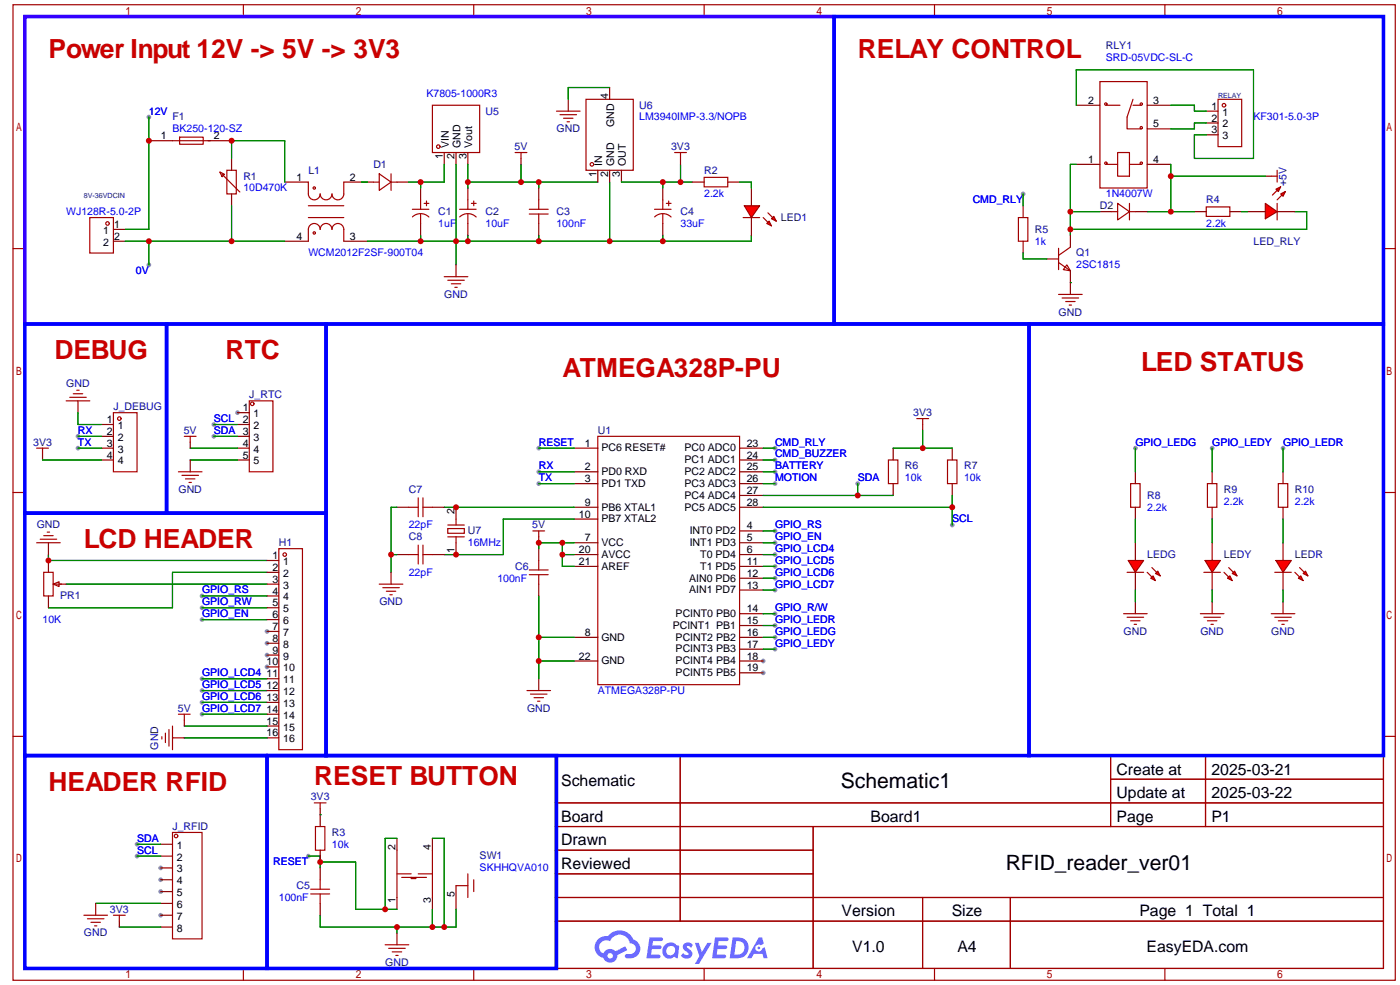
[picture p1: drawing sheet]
<svg xmlns="http://www.w3.org/2000/svg" width="301mm" height="212mm" viewBox="0 0 301 212" stroke-linecap="round" stroke-linejoin="round" font-family="sans-serif">
<g fill="#999">
<circle cx="164.1" cy="142" r=".51"/>
<circle cx="164.1" cy="144.5" r=".51"/>
<circle cx="51.1" cy="88.6" r=".51"/>
<circle cx="34.5" cy="186.4" r=".51"/>
<circle cx="34.5" cy="189" r=".51"/>
<circle cx="34.5" cy="191.5" r=".51"/>
<circle cx="34.5" cy="196.6" r=".51"/>
<circle cx="57.4" cy="135.6" r=".51"/>
<circle cx="57.4" cy="138.2" r=".51"/>
<circle cx="57.4" cy="140.7" r=".51"/>
<circle cx="57.4" cy="143.3" r=".51"/>
<circle cx="32" cy="25.1" r=".51"/>
<circle cx="32" cy="56.9" r=".51"/>
<circle cx="115.8" cy="96.3" r=".51"/>
<circle cx="66.3" cy="183.9" r=".51"/>
<circle cx="220" cy="41.7" r=".51"/>
<circle cx="115.8" cy="101.3" r=".51"/>
<circle cx="115.8" cy="103.9" r=".51"/>
<circle cx="166.6" cy="96.3" r=".51"/>
<circle cx="166.6" cy="98.8" r=".51"/>
<circle cx="166.6" cy="101.3" r=".51"/>
<circle cx="166.6" cy="103.9" r=".51"/>
<circle cx="16.8" cy="96.3" r=".51"/>
<circle cx="16.8" cy="93.7" r=".51"/>
<circle cx="184.4" cy="103.9" r=".51"/>
<circle cx="204.7" cy="112.8" r=".51"/>
<circle cx="46" cy="91.2" r=".51"/>
<circle cx="46" cy="93.7" r=".51"/>
<circle cx="29.5" cy="181.4" r=".51"/>
<circle cx="29.5" cy="183.9" r=".51"/>
<circle cx="166.6" cy="119.1" r=".51"/>
<circle cx="166.6" cy="121.7" r=".51"/>
<circle cx="166.6" cy="124.2" r=".51"/>
<circle cx="166.6" cy="126.7" r=".51"/>
<circle cx="166.6" cy="116.6" r=".51"/>
<circle cx="166.6" cy="114" r=".51"/>
<circle cx="166.6" cy="131.8" r=".51"/>
<circle cx="166.6" cy="134.4" r=".51"/>
<circle cx="166.6" cy="136.9" r=".51"/>
<circle cx="166.6" cy="139.4" r=".51"/>
<circle cx="275.8" cy="96.3" r=".51"/>
<circle cx="260.6" cy="96.3" r=".51"/>
<circle cx="244.1" cy="96.3" r=".51"/>
<circle cx="43.4" cy="153.4" r=".51"/>
<circle cx="43.4" cy="150.9" r=".51"/>
<circle cx="43.4" cy="148.3" r=".51"/>
<circle cx="43.4" cy="145.8" r=".51"/>
<circle cx="43.4" cy="128" r=".51"/>
<circle cx="43.4" cy="130.6" r=".51"/>
<circle cx="43.4" cy="133.1" r=".51"/>
</g>
<g fill="none" stroke="#a10000" stroke-width=".25">
<path d="M2.8 1h297.2v209.6h-297.2zM5.3 3.6h292.1v204.4h-292.1zM52.3 1v2.6M101.9 1v2.6M151.4 1v2.6M200.9 1v2.6M250.4 1v2.6M2.8 53.4h2.5M297.4 53.4h2.6M2.8 105.8h2.5M297.4 105.8h2.6M2.8 158.2h2.5"/>
<path d="M297.4 158.2h2.6M119.4 162.3h178v45.7h-178zM119.4 172.5h178M119.4 177.5h178M146.2 162.3v35.6M174.8 177.5v30.5M238.8 162.3v15.2M238.8 167.4h58.6M259.2 162.3v15.2M119.4 182.6h55.4M119.4 192.8h178M119.4 187.7h55.4"/>
<path d="M119.4 197.9h178M198.4 192.8v15.2M217.2 192.8v15.2M52.3 208v2.6M101.9 208v2.6M151.4 208v2.6M200.9 208v2.6M250.4 208v2.6"/>
</g>
<g fill="#5487ff">
<path d="M147.1 202.7a1.3 1.3 0 0 1 1.9 .3l-.4 .6a.54 .54 0 0 0-1-.2l.2 .2a1.28 1.28 0 0 1 .7 2 1.53 1.53 0 0 1-2.1-.3l.5-.6 .8 .5a.31 .31 0 0 0 .3-.3 .31 .31 0 0 0-.3-.4 1.12 1.12 0 0 1-.6-1.8z"/>
<path d="M149.4 202.5h.8l.7 2 1.2-2h.9l-2.7 4.6h-.9l1-1.7z"/>
<path d="M139.6 201.4h1.7a1.31 1.31 0 0 1 1.2 .2 .4 .4 0 0 1-.4 .5l-1.7 .1-.1 .9h1.6a.4 .4 0 0 1 .3 .4 .4 .4 0 0 1-.4 .4h-1.7l-.1 1.2h1.3a.46 .46 0 0 1 .5 0 .46 .46 0 0 1 .2 .5l-.4 .2h-2.6z"/>
<path d="M153.7 201.4h1.7a1.32 1.32 0 0 1 1.2 .2 .39 .39 0 0 1-.4 .5l-1.7 .1-.1 .9h1.6a.4 .4 0 0 1 .3 .4 .4 .4 0 0 1-.4 .4h-1.6l-.2 1.2h1.4a.46 .46 0 0 1 .5 0 .46 .46 0 0 1 .1 .5l-.4 .2h-2.6z"/>
<path d="M163.1 201.4h.8l.3 1.3-.6 .4a.75 .75 0 0 0-1.1 .3 .75 .75 0 0 0 .4 1 .75 .75 0 0 0 1-.7l.5-.2 .6 2.3h-.8l-.3-.9h-1.8l-.5 .9h-1z"/>
<path d="M157.5 201.4l-.6 4.4h1.4a2.27 2.27 0 0 0 2.6-2.2 2.27 2.27 0 0 0-2.6-2.2zM158.3 202.1a1.5 1.5 0 0 1 1.8 1.6 1.5 1.5 0 0 1-1.9 1.4h-.3z"/>
<path d="M142.9 203a1.6 1.6 0 0 0-.3 2.3 1.6 1.6 0 0 0 2.3 .2l.8 .3 .3-2.4-.1-.3-.5-.1a1.58 1.58 0 0 0-2.5 0zM143.5 203.5a.98 .98 0 0 1 1.6 .4 .98 .98 0 0 1-1 1.3 .94 .94 0 0 1-.9-.7 .94 .94 0 0 1 .3-1z"/>
<path d="M128.6 201.8a2.37 2.37 0 0 0 1.1 4 1.54 1.54 0 0 0 1.8 1 1.54 1.54 0 0 0 1.2-1.6l2.2-1.1-.5-.8-2.1 1a1.57 1.57 0 0 0-2.6 .5 1.5 1.5 0 0 1-.7-2.1 1.5 1.5 0 0 1 2.2-.5 2.23 2.23 0 0 1 2.3-1.4 2.23 2.23 0 0 1 1.9 1.8 1.16 1.16 0 0 1 1.3 1.1 1.16 1.16 0 0 1-1.1 1.2h-.7a.47 .47 0 0 0-.6 .4 .47 .47 0 0 0 .5 .5 2.17 2.17 0 0 0 2.5-.9 2.17 2.17 0 0 0-.4-2.7l-.8-.4a3.2 3.2 0 0 0-5.4-.7l-1.1 .1zM130.6 205.3a.6 .6 0 0 1 1.2 0 .6 .6 0 0 1-1.2 0z"/>
<circle cx="163.1" cy="203.6" r=".28"/>
</g>
<g fill="none" stroke="#a10000" stroke-width=".25">
<path d="M37.1 30.2h8.1M38.6 29.5h5.1v1.5h-5.1zM47.2 36.9l1.1 .5-.5 .5zM47.8 37.4l3.8 3.8M48.8 36.6h2v5.1h-2zM66.3 39.1v2.6a1.27 1.27 0 0 0 1.3 1.2 1.27 1.27 0 0 0 1.2-1.2 1.27 1.27 0 0 0 1.3 1.2 1.27 1.27 0 0 0 1.3-1.2 1.27 1.27 0 0 0 1.2 1.2 1.27 1.27 0 0 0 1.3-1.2v-2.6M80.3 39.1h1.2M81.5 37.3l2.6 1.8-2.6 1.8zM84.1 39.1h1.2M84.1 37.3v3.6M93 22.6h10.1v10.2h-10.1zM110.7 32.8h2.6"/>
<path d="M112 32.8v1.2M119.6 23.9h5.1M120.4 24.6h3.6M121.2 25.4h2M121.9 26.2h.5M126 21.3h10.1v15.3h-10.1zM145 32.8h2.6M146.3 32.8v1.2M151.4 38.1h5.1v2h-5.1zM19.3 46.7h5.1v7.7h-5.1zM66.3 51.8v-2.5a1.27 1.27 0 0 1 1.3-1.3 1.27 1.27 0 0 1 1.2 1.3 1.27 1.27 0 0 1 1.3-1.3 1.27 1.27 0 0 1 1.3 1.3 1.27 1.27 0 0 1 1.2-1.3 1.27 1.27 0 0 1 1.3 1.3v2.5M66.3 44.2h7.6"/>
<path d="M66.3 46.7h7.6M88.6 45h3.6M88.7 46.6a2.54 2.54 0 0 1 3.5 0M90.4 42.9v2.1M90.4 46v2M91.2 43.7h1M91.7 43.2v1M95.5 59.4h5.1M98.8 45h3.6M98.8 46.6a2.54 2.54 0 0 1 3.6 0M100.6 42.9v2.1M100.6 46v2"/>
<path d="M101.3 43.7h1.1M101.9 43.2v1M113.8 45h4.1M113.8 46h4.1M115.8 42.9v2.1M115.8 46v2M140.7 45h3.6M140.7 46.6a2.54 2.54 0 0 1 3.6 0M142.5 42.9v2.1M142.5 46v2M143.3 43.7h1M143.8 43.2v1"/>
<path d="M159.8 46.7h3.5M96.3 60.2h3.5M97 61h2.1M97.8 61.7h.5M128.5 93.7h30.5v53.4h-30.5z"/>
<circle cx="94.2" cy="31.5" r=".38"/>
<circle cx="127.3" cy="35.3" r=".38"/>
<circle cx="23.1" cy="48" r=".38"/>
<circle cx="67.6" cy="50" r=".25"/>
<circle cx="67.6" cy="40.4" r=".25"/>
</g>
<g fill="none" stroke="#870000" stroke-width=".25">
<path d="M131.1 18.8v2.5M32 30.2h5.1M44.7 30.2h5.1M49.8 34v2.6M61.2 39.1h5.1M73.9 39.1h6.4M85.3 39.1h2.6M95.5 32.8v2.5M98 32.8v2.5M100.6 32.8v2.5M112 34v1.3M122.2 21.3v2.6"/>
<path d="M128.5 36.6v2.5M131.1 36.6v2.5M133.6 36.6v2.5M146.3 34v1.3M148.8 39.1h2.6M156.5 39.1h2.5M24.4 49.3h2.5M24.4 51.8h2.5M49.8 41.7v2.5M61.2 51.8h5.1M73.9 51.8h5.1M90.4 40.4v2.5"/>
<path d="M90.4 48v2.5M98 56.9v2.5M100.6 40.4v2.5M100.6 48v2.5M115.8 40.4v2.5M115.8 48v2.5M142.5 40.4v2.5M142.5 48v2.5M161.5 40.4v3.8M161.5 46.7v3.8M123.4 96.3h5.1M159 96.3h5.1"/>
<path d="M159 98.8h5.1M123.4 101.3h5.1M123.4 103.9h5.1M123.4 116.6h5.1M123.4 119.1h5.1M123.4 109h5.1M123.4 111.5h5.1M159 101.3h5.1M159 103.9h5.1M159 114h5.1M159 116.6h5.1M159 119.1h5.1"/>
<path d="M159 109h5.1M159 106.4h5.1M123.4 136.9h5.1M123.4 121.7h5.1M159 136.9h5.1M159 121.7h5.1M159 124.2h5.1M159 126.7h5.1M159 131.8h5.1M159 134.4h5.1M159 139.4h5.1M123.4 142h5.1"/>
<path d="M159 142h5.1M159 144.5h5.1"/>
</g>
<g fill="none" stroke="#008700" stroke-width=".25">
<path d="M131.1 18.8h-8.9v2.5M32 25.1v24.2h-5.1M77.7 39.1h1.3M90.4 39.1v1.3M95.5 35.3v3.8h-7.6M98 35.3v21.6M100.6 39.1h27.9M100.6 35.3v5.1M112 35.3v3.8M115.8 39.1v1.3M131.1 39.1v12.7M133.6 39.1h15.2"/>
<path d="M142.5 39.1v1.3M146.3 35.3v3.8M90.4 50.5v1.3M100.6 50.5v1.3M115.8 50.5v1.3M142.5 50.5v1.3M161.5 50.5v1.3h-82.5"/>
</g>
<g fill="#f00" stroke="#a10000" stroke-width=".25">
<path d="M160 44.2h3.3l-1.8 2.5z"/>
<path d="M165.9 47l.5-.5 .5 1z"/>
<path d="M164.8 48l.6-.5 .5 1z"/>
</g>
<g fill="none" stroke="#a10000" stroke-width=".25">
<path d="M236.5 17.5h10.1v22.9h-10.1zM237.7 35.3h2.6M237.7 22.6h3.1M240.3 32.8h2.5v5h-2.5zM242.8 35.3h2.6M243.6 21.3l-1.3 3.8v2.6h3.1M243.6 22.6h1.8M261.9 21.3h5.1v10.2h-5.1zM273.3 37.8h1.3M274.6 36.6v2.5M164.1 46.7l1 1.1M165.1 45.7l1 1"/>
<path d="M239 45.5h1.3M240.3 43.7l2.5 1.8-2.5 1.7zM242.8 45.5h1.3M242.8 43.7v3.5M259.3 44.4h5.1v2.1h-5.1zM274.6 43.7v3.5M87.9 109h2M87.9 119.1h2M89.9 106.9v4.1M89.9 117.1v4.1M90.9 106.9v4.1M90.9 117.1v4.1"/>
<path d="M90.9 109h2.1M90.9 119.1h2.1M96.3 113.5h3.5v1.1h-3.5zM96.3 112.8h3.5M96.3 115.3h3.5M98 111.5v1.3M98 115.3v1.3M114.6 114h2.5M115.8 114v1.3M81.5 125.5h5.1M82.3 126.2h3.6M83.1 127h2"/>
<path d="M83.8 127.8h.5M113.8 123.4h4.1M113.8 122.4h4.1M115.8 120.4v2M115.8 123.4v2.1M113.3 148.3h5.1M114 149.1h3.6M114.8 149.9h2M115.6 150.6h.5M67.6 172.5h2.5M67.8 177.5h2v5.1h-2zM68.8 172.5v1.2"/>
<path d="M66.8 192h4.1M66.8 191h4.1M68.8 189v2M68.8 192v2.1M85.3 187.7h3.1M85.3 182.6v10.2M86.4 188.5h5.3M88.4 188.5v.2h1v-.2M89.9 187.7h3.1M93 182.6v10.2M98 190.2h2.6M100.6 187.7v5.1"/>
<path d="M101.9 189v2.5M82.8 202.9h5.1M83.6 203.7h3.5M84.3 204.5h2.1M85.1 205.2h.5"/>
<circle cx="237.7" cy="35.1" r=".25"/>
<circle cx="237.7" cy="22.4" r=".25"/>
<circle cx="245.4" cy="35.1" r=".25"/>
<circle cx="245.4" cy="22.4" r=".25"/>
<circle cx="245.4" cy="27.4" r=".25"/>
<circle cx="263.1" cy="22.6" r=".38"/>
</g>
<g fill="none" stroke="#008700" stroke-width=".25">
<path d="M49.8 34v-3.8h11.4v8.9M159 39.1h2.5v1.3M231.4 22.6v-7.6h38.1v19h-12.7v-5h2.5M231.4 35.3h-1.3v15.2M251.7 22.6h5.1v1.3h2.5M251.7 35.3v10.2M251.7 37.8h20.3M259.3 26.4h-2.5v1.3h-5.1M26.9 51.8h34.3M32 51.8v5.1M49.8 44.2v7.6M230.1 45.5h6.4"/>
<path d="M246.6 45.5h10.2M278.4 45.5h2.5v3.8h-50.8M115.8 96.3h7.6M84.1 119.1h1.2M85.3 109h-1.2v13.9M95.5 109h27.9M120.9 119.1h2.5M120.9 116.6v5.1h2.5M123.4 116.6h-7.6v1.3M123.4 111.5h-15.2v7.6h-12.7M115.8 136.9h7.6M115.8 128v17.8"/>
<path d="M115.8 142h7.6M66.3 183.9h2.5v2.5M68.8 185.2h7.7v10.1h8.8M85.3 180.1h-2.5v15.2M85.3 199.1v1.3M93 180.1h2.5v19M93 195.3v3.8M98 195.3v3.8h-29.2v-2.5"/>
</g>
<g fill="none" stroke="#870000" stroke-width=".25">
<path d="M231.4 35.3h5.1M231.4 22.6h5.1M246.6 35.3h5.1M246.6 22.6h5.1M246.6 27.7h5.1M259.3 23.9h2.6M259.3 26.4h2.6M259.3 29h2.6M272 37.8h1.3M236.5 45.5h2.5M244.1 45.5h2.5M256.8 45.5h2.5"/>
<path d="M264.4 45.5h2.6M268.2 45.5h3.8M274.6 45.5h3.8M85.3 109h2.6M85.3 119.1h2.6M93 109h2.5M93 119.1h2.5M98 109v2.5M98 116.6v2.5M115.8 115.3v1.3M115.8 117.9v2.5M84.1 122.9v2.6"/>
<path d="M115.8 125.5v2.5M115.8 145.8v2.5M68.8 173.7v3.8M68.8 182.6v2.6M68.8 186.4v2.6M68.8 194.1v2.5M85.3 180.1v2.5M85.3 192.8v2.5M93 180.1v2.5M93 192.8v2.5M98 190.2v5.1M85.3 200.4v2.5"/>
</g>
<g fill="#f00" stroke="#a10000" stroke-width=".25">
<path d="M272 43.7l2.6 1.8-2.6 1.5z"/>
<path d="M274.3 40.6l1-.5-.5 1z"/>
<path d="M275.3 41.7l1.1-.6-.6 1.1z"/>
</g>
<g fill="none" stroke="#a10000" stroke-width=".25">
<path d="M218.9 46.7h2.1v5.1h-2.1zM227.6 53.3v4.6M227.6 56.4l2.5 1.8M229.4 56.9l.7 1.3-1.5-.3zM230.1 53.1l-2.5 1.8M274.6 40.9l-1 1M275.6 41.9l-1 1M227.6 63.2h5.1M228.3 64h3.6M229.1 64.8h2M229.9 65.5h.5M7.9 96.3h2.5"/>
<path d="M9.1 96.3v1.2M14.2 86.1h5.1M15 85.3h3.5M15.7 84.6h2.1M16.5 83.8h.5M24.4 88.6h5.1v12.7h-5.1zM39.6 93.7h2.6M40.9 93.7v1.3M53.6 86.1h5.1v15.2h-5.1zM191 98.8h2v5.1h-2zM197.1 89.9h2.5M198.4 89.9v1.3"/>
<path d="M203.7 98.8h2v5.1h-2zM38.4 101.3h5M39.1 102.1h3.6M39.9 102.9h2M40.6 103.6h.5M243.1 103.9h2v5.1h-2zM259.6 103.9h2v5.1h-2zM274.8 103.9h2.1v5.1h-2.1zM242.3 122.9h3.6M37.1 178.8h6.3v22.9h-6.3zM18 196.6h5.1M18.8 197.4h3.6"/>
<path d="M19.6 198.1h2M20.3 198.9h.5M24.4 196.6h2.5M25.7 196.6v1.3"/>
<circle cx="25.7" cy="89.9" r=".38"/>
<circle cx="54.2" cy="86.7" r=".38"/>
<circle cx="37.8" cy="179.6" r=".38"/>
</g>
<g fill="none" stroke="#870000" stroke-width=".25">
<path d="M220 44.2v2.5M220 51.8v2.6M225 55.6h2.6M230.1 50.5v2.6M230.1 58.2v5M9.1 97.5v1.3M16.8 86.1v2.5M21.8 91.2h2.6M21.8 93.7h2.6M21.8 96.3h2.6M21.8 98.8h2.6M40.9 95v1.3"/>
<path d="M40.9 98.8v2.5M51.1 91.2h2.5M51.1 93.7h2.5M51.1 96.3h2.5M51.1 98.8h2.5M51.1 88.6h2.5M192 96.3v2.5M198.4 91.2v1.3M204.7 96.3v2.5M192 103.9v2.5M204.7 103.9v2.5M244.1 101.3v2.6"/>
<path d="M244.1 109v2.5M244.1 116.6v3.8M260.6 101.3v2.6M260.6 109v2.5M275.8 101.3v2.6M275.8 109v2.5M244.1 122.9v3.8M20.6 194.1v2.5M25.7 197.9v1.2M34.5 181.4h2.6M34.5 183.9h2.6M34.5 186.4h2.6"/>
<path d="M34.5 189h2.6M34.5 191.5h2.6M34.5 194.1h2.6M34.5 196.6h2.6M34.5 199.1h2.6"/>
</g>
<g fill="none" stroke="#008700" stroke-width=".25">
<path d="M220 54.4v1.2h5M220 41.7v2.5M267 45.5h1.2M230.1 60.7h.1M9.1 98.8h12.7M16.8 96.3h5M16.8 88.6v2.6h5M16.8 93.7h5M40.9 96.3h10.2M40.9 98.8h10.2M46 91.2h5.1M46 93.7h5.1"/>
<path d="M164.1 96.3h2.5M164.1 98.8h2.5M192 96.3h12.7M198.4 92.5v3.8M115.8 101.3h7.6M115.8 103.9h7.6M164.1 101.3h2.5M164.1 103.9h2.5M164.1 106.4h27.9M164.1 109h40.6M164.1 119.1h2.5M164.1 116.6h2.5"/>
<path d="M164.1 114h2.5M184.4 103.9v2.5M204.7 106.4v6.4M164.1 121.7h2.5M164.1 124.2h2.5M164.1 126.7h2.5M164.1 131.8h2.5M164.1 134.4h2.5M164.1 136.9h2.5M164.1 139.4h2.5M20.6 194.1h13.9M25.7 199.1h8.8"/>
<path d="M29.5 181.4h5M29.5 183.9h5"/>
</g>
<path d="M5.3 3.6h174v66h-174z" fill="none" stroke="#30f" stroke-width=".76"/>
<path d="M179.3 3.6h118.1v66h-118.1zM70.1 69.6h151.1v92.7h-151.1zM221.2 69.6h76.2v92.7h-76.2z" fill="none" stroke="#00f" stroke-width=".76"/>
<g fill="#f00" stroke="#a10000" stroke-width=".25">
<path d="M242.6 120.4h3.3l-1.8 2.5z"/>
<path d="M248.4 123.2l.5-.5 .5 1z"/>
<path d="M247.9 123.7l.5 1-1-.5z"/>
</g>
<path d="M246.6 122.9l1 1.1M247.6 121.9l1.1 1M258.8 122.9h3.6" fill="none" stroke="#a10000" stroke-width=".25"/>
<path d="M260.6 116.6v3.8M260.6 122.9v3.8" fill="none" stroke="#870000" stroke-width=".25"/>
<g fill="#f00" stroke="#a10000" stroke-width=".25">
<path d="M259.1 120.4h3.3l-1.8 2.5z"/>
<path d="M265.4 122.7l.5 1-1-.5z"/>
<path d="M264.4 123.7l.5 1-1-.5z"/>
</g>
<path d="M263.1 122.9l1.1 1.1M264.2 121.9l1 1M274.1 122.9h3.5" fill="none" stroke="#a10000" stroke-width=".25"/>
<path d="M275.8 116.6v3.8M275.8 122.9v3.8" fill="none" stroke="#870000" stroke-width=".25"/>
<g fill="#f00" stroke="#a10000" stroke-width=".25">
<path d="M274.3 120.4h3.3l-1.8 2.5z"/>
<path d="M280.7 122.7l.5 1-1-.5z"/>
<path d="M279.7 123.7l.5 1-1.1-.5z"/>
</g>
<g fill="none" stroke="#a10000" stroke-width=".25">
<path d="M7.9 116.6h5.1M8.6 115.8h3.6M9.4 115.1h2M10.2 114.3h.5M59.9 117.9h5.1v43.1h-5.1zM9.4 122.9h2v5.1h-2zM11.4 125.5l1.3-.5v1zM11.7 125.5h1.5M241.6 131.8h5M242.3 132.6h3.6M243.1 133.4h2M243.8 134.1h.5"/>
<path d="M258.1 131.8h5M258.8 132.6h3.6M259.6 133.4h2M260.3 134.1h.6M273.3 131.8h5.1M274.1 132.6h3.5M274.8 133.4h2.1M275.6 134.1h.5M278.4 122.9l1 1.1M279.4 121.9l1 1M34.8 158.2v.6M35.6 157.5v2"/>
<path d="M36.3 156.7v3.6M37.1 156v5M38.4 153.4h2.5M39.6 153.4v1.3"/>
<circle cx="61.2" cy="119.1" r=".38"/>
</g>
<g fill="none" stroke="#870000" stroke-width=".25">
<path d="M10.4 116.6v2.5M10.4 120.4v2.5M10.4 128v2.6M13 125.5h1.2M57.4 120.4h2.5M57.4 122.9h2.5M57.4 125.5h2.5M57.4 128h2.5M57.4 130.6h2.5M57.4 133.1h2.5M57.4 135.6h2.5M57.4 138.2h2.5"/>
<path d="M244.1 129.3v2.5M260.6 129.3v2.5M275.8 129.3v2.5M37.1 158.5h2.5M39.6 154.7v1.3M57.4 140.7h2.5M57.4 143.3h2.5M57.4 145.8h2.5M57.4 148.3h2.5M57.4 150.9h2.5M57.4 153.4h2.5M57.4 156h2.5"/>
<path d="M57.4 158.5h2.5"/>
</g>
<g fill="none" stroke="#008700" stroke-width=".25">
<path d="M244.1 96.3v5M260.6 96.3v5M275.8 96.3v5M10.4 119.1v1.3h47M244.1 111.5v5.1M260.6 111.5v5.1M275.8 111.5v5.1M14.2 125.5h43.2M43.4 130.6h14M43.4 128h14M43.4 133.1h14M57.4 122.9h-20.3v7.7h-26.7"/>
<path d="M244.1 126.7v2.6M260.6 126.7v2.6M275.8 126.7v2.6M39.6 156h17.8M39.6 158.5h17.8M43.4 153.4h14M43.4 150.9h14M43.4 148.3h14M43.4 145.8h14M68.8 175h.1"/>
</g>
<path d="M5.3 69.6h30.5v40.6h-30.5zM35.8 69.6h34.3v40.6h-34.3zM5.3 110.2h64.8v52.1h-64.8zM5.3 162.3h52.1v45.7h-52.1zM57.4 162.3h62.2v45.7h-62.2z" fill="none" stroke="#00f" stroke-width=".76"/>
<g fill="#c00">
<circle cx="32" cy="30.2" r=".63"/>
<circle cx="90.4" cy="39.1" r=".63"/>
<circle cx="90.4" cy="51.8" r=".63"/>
<circle cx="98" cy="51.8" r=".63"/>
<circle cx="100.6" cy="51.8" r=".63"/>
<circle cx="115.8" cy="51.8" r=".63"/>
<circle cx="131.1" cy="51.8" r=".63"/>
<circle cx="142.5" cy="51.8" r=".63"/>
<circle cx="100.6" cy="39.1" r=".63"/>
<circle cx="112" cy="39.1" r=".63"/>
<circle cx="115.8" cy="39.1" r=".63"/>
<circle cx="142.5" cy="39.1" r=".63"/>
<circle cx="146.3" cy="39.1" r=".63"/>
<circle cx="49.8" cy="30.2" r=".63"/>
<circle cx="32" cy="51.8" r=".63"/>
<circle cx="49.8" cy="51.8" r=".63"/>
<circle cx="95.5" cy="199.1" r=".63"/>
<circle cx="93" cy="199.1" r=".63"/>
<circle cx="85.3" cy="199.1" r=".63"/>
<circle cx="82.8" cy="195.3" r=".63"/>
<circle cx="68.8" cy="185.2" r=".63"/>
<circle cx="115.8" cy="136.9" r=".63"/>
<circle cx="115.8" cy="142" r=".63"/>
<circle cx="98" cy="109" r=".63"/>
<circle cx="98" cy="119.1" r=".63"/>
<circle cx="120.9" cy="119.1" r=".63"/>
<circle cx="120.9" cy="116.6" r=".63"/>
<circle cx="115.8" cy="116.6" r=".63"/>
<circle cx="84.1" cy="119.1" r=".63"/>
<circle cx="251.7" cy="45.5" r=".63"/>
<circle cx="251.7" cy="37.8" r=".63"/>
<circle cx="230.1" cy="45.5" r=".63"/>
<circle cx="230.1" cy="49.3" r=".63"/>
<circle cx="198.4" cy="96.3" r=".63"/>
<circle cx="184.4" cy="106.4" r=".63"/>
<circle cx="204.7" cy="109" r=".63"/>
<circle cx="10.4" cy="120.4" r=".63"/>
</g>
<g font-size="5.7" fill="#c00">
<text x="10.4" y="12.4">Power Input 12V -&gt; 5V -&gt; 3V3</text>
<text x="184.4" y="12.4">RELAY CONTROL</text>
<text x="11.7" y="77.1">DEBUG</text>
<text x="48.5" y="77.1">RTC</text>
<text x="120.9" y="80.9">ATMEGA328P-PU</text>
<text x="245.4" y="79.7">LED STATUS</text>
<text x="18" y="117.8">LCD HEADER</text>
<text x="10.4" y="169.8">HEADER RFID</text>
<text x="67.6" y="168.6">RESET BUTTON</text>
</g>
<g font-size="4.5">
<text x="180.8" y="169.2">Schematic1</text>
<text x="216.2" y="187">RFID_reader_ver01</text>
</g>
<g font-size="3.4">
<text x="240" y="166.4">Create at</text>
<text x="260.4" y="166.4">2025-03-21</text>
<text x="120.6" y="168.9">Schematic</text>
<text x="240" y="171.4">Update at</text>
<text x="260.4" y="171.4">2025-03-22</text>
<text x="120.6" y="176.5">Board</text>
<text x="187.2" y="176.5">Board1</text>
<text x="240" y="176.5">Page</text>
<text x="260.4" y="176.5">P1</text>
<text x="120.6" y="181.6">Drawn</text>
<text x="120.6" y="186.7">Reviewed</text>
<text x="180.9" y="196.8">Version</text>
<text x="204.6" y="196.8">Size</text>
<text x="245" y="196.8">Page 1 Total 1</text>
<text x="183.2" y="204.5">V1.0</text>
<text x="205.8" y="204.5">A4</text>
<text x="246.5" y="204.5">EasyEDA.com</text>
</g>
<g font-size="2.3" fill="#000080">
<text x="237.7" y="10.6">RLY1</text>
<text x="137.4" y="23.3">U6</text>
<text x="37.1" y="25.9">F1</text>
<text x="104.4" y="24.6">U5</text>
<text x="119.7" y="28.4">GND</text>
<text x="110.6" y="32.2">5V</text>
<text x="144.3" y="32.2">3V3</text>
<text x="52.3" y="38.6">R1</text>
<text x="66.3" y="37.3">L1</text>
<text x="80.3" y="36">D1</text>
<text x="151.4" y="37.3">R2</text>
<text x="276.6" y="39.9" transform="rotate(-90 276.6 39.9)">+5V</text>
<text x="94.2" y="46.2">C1</text>
<text x="104.4" y="46.2">C2</text>
<text x="119.6" y="46.2">C3</text>
<text x="146.3" y="46.2">C4</text>
<text x="167.9" y="47.5">LED1</text>
<text x="236.5" y="44.9">D2</text>
<text x="259.3" y="43.7">R4</text>
<text x="222.5" y="50">R5</text>
<text x="269.5" y="52.5">LED_RLY</text>
<text x="231.4" y="55.1">Q1</text>
<text x="95.5" y="64">GND</text>
<text x="227.6" y="67.8">GND</text>
<text x="14.2" y="83">GND</text>
<text x="24.4" y="88.1">J_DEBUG</text>
<text x="53.6" y="85.6">J_RTC</text>
<text x="196.4" y="89.4">3V3</text>
<text x="7.1" y="95.7">3V3</text>
<text x="39.5" y="93.2">5V</text>
<text x="128.5" y="93.2">U1</text>
<text x="194.6" y="100.8">R6</text>
<text x="207.3" y="100.8">R7</text>
<text x="38.4" y="105.9">GND</text>
<text x="87.9" y="105.9">C7</text>
<text x="246.6" y="107.2">R8</text>
<text x="263.1" y="105.9">R9</text>
<text x="278.4" y="105.9">R10</text>
<text x="7.9" y="113.5">GND</text>
<text x="114.4" y="113.5">5V</text>
<text x="59.9" y="117.3">H1</text>
<text x="87.9" y="116">C8</text>
<text x="100.6" y="114.8">U7</text>
<text x="246.6" y="119.9">LEDG</text>
<text x="263.1" y="119.9">LEDY</text>
<text x="278.4" y="119.9">LEDR</text>
<text x="110.7" y="122.4">C6</text>
<text x="13" y="128.7">PR1</text>
<text x="81.6" y="130">GND</text>
<text x="241.6" y="136.4">GND</text>
<text x="258.1" y="136.4">GND</text>
<text x="273.3" y="136.4">GND</text>
<text x="38.2" y="152.9">5V</text>
<text x="113.3" y="152.9">GND</text>
<text x="34" y="161" transform="rotate(-90 34 161)">GND</text>
<text x="66.8" y="171.9">3V3</text>
<text x="37.1" y="178.3">J_RFID</text>
<text x="71.4" y="179.5">R3</text>
<text x="103.1" y="184.6">SW1</text>
<text x="63.8" y="191">C5</text>
<text x="23.6" y="196.1">3V3</text>
<text x="18.1" y="201.1">GND</text>
<text x="82.8" y="207.5">GND</text>
</g>
<g font-size="2.3" fill="#00f">
<text x="237.7" y="13.2">SRD-05VDC-SL-C</text>
<text x="91.7" y="20.8">K7805-1000R3</text>
<text x="32" y="24.6">12V</text>
<text x="37.1" y="28.4">BK250-120-SZ</text>
<text x="137.4" y="25.9">LM3940IMP-3.3/NOPB</text>
<text x="269.5" y="25.9">KF301-5.0-3P</text>
<text x="52.3" y="41.1">10D470K</text>
<text x="14.2" y="46.2">WJ128R-5.0-2P</text>
<text x="151.4" y="42.4">2.2k</text>
<text x="209.1" y="43.7">CMD_RLY</text>
<text x="237.7" y="42.4">1N4007W</text>
<text x="94.2" y="48.7">1uF</text>
<text x="104.4" y="48.7">10uF</text>
<text x="119.6" y="48.7">100nF</text>
<text x="146.3" y="48.7">33uF</text>
<text x="222.5" y="52.5">1k</text>
<text x="259.3" y="48.7">2.2k</text>
<text x="29.2" y="58.9">0V</text>
<text x="66.3" y="55.1">WCM2012F2SF-900T04</text>
<text x="231.4" y="57.6">2SC1815</text>
<text x="16.8" y="95.7">TX</text>
<text x="16.8" y="93.2">RX</text>
<text x="46" y="90.6">SCL</text>
<text x="46" y="93.2">SDA 3</text>
<text x="115.8" y="95.7">RESET</text>
<text x="166.6" y="95.7">CMD_RLY</text>
<text x="244.1" y="95.7">GPIO_LEDG</text>
<text x="260.6" y="95.7">GPIO_LEDY</text>
<text x="275.8" y="95.7">GPIO_LEDR</text>
<text x="115.8" y="100.8">RX</text>
<text x="166.6" y="98.3">CMD_BUZZER</text>
<text x="166.6" y="100.8">BATTERY</text>
<text x="115.8" y="103.3">TX</text>
<text x="166.6" y="103.3">MOTION</text>
<text x="184.4" y="103.3">SDA</text>
<text x="194.6" y="103.3">10k</text>
<text x="207.3" y="103.3">10k</text>
<text x="87.9" y="113.5">22pF</text>
<text x="166.6" y="113.5">GPIO_RS</text>
<text x="204.7" y="112.2">SCL</text>
<text x="246.6" y="109.7">2.2k</text>
<text x="263.1" y="108.4">2.2k</text>
<text x="278.4" y="108.4">2.2k</text>
<text x="100.6" y="117.3">16MHz</text>
<text x="166.6" y="118.6">GPIO_LCD4</text>
<text x="166.6" y="116">GPIO_EN</text>
<text x="87.9" y="123.7">22pF</text>
<text x="106.9" y="124.9">100nF</text>
<text x="166.6" y="121.1">GPIO_LCD5</text>
<text x="166.6" y="123.7">GPIO_LCD6</text>
<text x="43.4" y="127.5">GPIO_RS</text>
<text x="43.4" y="130">GPIO_RW</text>
<text x="166.6" y="126.2">GPIO_LCD7</text>
<text x="166.6" y="131.3">GPIO_R/W</text>
<text x="9.1" y="133.8">10K</text>
<text x="43.4" y="132.6">GPIO_EN</text>
<text x="166.6" y="133.8">GPIO_LEDR</text>
<text x="166.6" y="136.4">GPIO_LEDG</text>
<text x="166.6" y="138.9">GPIO_LEDY</text>
<text x="43.4" y="147.8">GPIO_LCD5</text>
<text x="43.4" y="145.3">GPIO_LCD4</text>
<text x="128.5" y="149.1">ATMEGA328P-PU</text>
<text x="43.4" y="152.9">GPIO_LCD7</text>
<text x="43.4" y="150.3">GPIO_LCD6</text>
<text x="29.5" y="180.8">SDA</text>
<text x="29.5" y="183.4">SCL</text>
<text x="58.7" y="185.9">RESET</text>
<text x="71.4" y="182.1">10k</text>
<text x="103.1" y="187.2">SKHHQVA010</text>
<text x="59.9" y="193.5">100nF</text>
</g>
<g font-size="2.3">
<text x="130.8" y="21.2" transform="rotate(-90 130.8 21.2)">4</text>
<text x="233.9" y="22.3">2</text>
<text x="247.9" y="22.3">3</text>
<text x="260.5" y="23.6">1</text>
<text x="34.6" y="29.9">1</text>
<text x="46" y="29.9">2</text>
<text x="132" y="27.3" transform="rotate(-90 132 27.3)">GND</text>
<text x="247.9" y="27.4">5</text>
<text x="260.5" y="26.1">2</text>
<text x="260.5" y="28.6">3</text>
<text x="262.8" y="24.8">1</text>
<text x="262.8" y="27.4">2</text>
<text x="262.8" y="29.9">3</text>
<text x="95.2" y="34.2" transform="rotate(-90 95.2 34.2)">1</text>
<text x="96.5" y="31.8" transform="rotate(-90 96.5 31.8)">VIN</text>
<text x="97.7" y="34.2" transform="rotate(-90 97.7 34.2)">2</text>
<text x="99" y="31.8" transform="rotate(-90 99 31.8)">GND</text>
<text x="100.3" y="34.2" transform="rotate(-90 100.3 34.2)">3</text>
<text x="101.5" y="31.8" transform="rotate(-90 101.5 31.8)">Vout</text>
<text x="129.5" y="35.6" transform="rotate(-90 129.5 35.6)">IN</text>
<text x="132" y="35.6" transform="rotate(-90 132 35.6)">GND</text>
<text x="134.6" y="35.6" transform="rotate(-90 134.6 35.6)">OUT</text>
<text x="233.9" y="35">1</text>
<text x="247.9" y="35">4</text>
<text x="63.8" y="38.8">1</text>
<text x="75.2" y="38.8">2</text>
<text x="128.2" y="38" transform="rotate(-90 128.2 38)">1</text>
<text x="130.8" y="38" transform="rotate(-90 130.8 38)">2</text>
<text x="133.3" y="38" transform="rotate(-90 133.3 38)">3</text>
<text x="22.2" y="50.2">1</text>
<text x="22.2" y="52.8">2</text>
<text x="24.5" y="49">1</text>
<text x="24.5" y="51.5">2</text>
<text x="63.8" y="51.5">4</text>
<text x="75.2" y="51.5">3</text>
<text x="52.2" y="88.3">1</text>
<text x="54.5" y="89.6">1</text>
<text x="23" y="90.9">1</text>
<text x="23" y="93.4">2</text>
<text x="23" y="96">3</text>
<text x="25.3" y="92.1">1</text>
<text x="25.3" y="94.7">2</text>
<text x="52.2" y="90.9">2</text>
<text x="52.2" y="96">4</text>
<text x="54.5" y="92.1">2</text>
<text x="54.5" y="94.7">3</text>
<text x="125.7" y="96">1</text>
<text x="160.5" y="96">23</text>
<text x="23" y="98.5">4</text>
<text x="25.3" y="97.2">3</text>
<text x="25.3" y="99.8">4</text>
<text x="52.2" y="98.5">5</text>
<text x="54.5" y="97.2">4</text>
<text x="54.5" y="99.8">5</text>
<text x="125.7" y="101">2</text>
<text x="129.3" y="97">PC6 RESET#</text>
<text x="147.2" y="97">PC0 ADC0</text>
<text x="147.2" y="99.5">PC1 ADC1</text>
<text x="160.5" y="98.5">24</text>
<text x="160.5" y="101">25</text>
<text x="125.7" y="103.6">3</text>
<text x="129.3" y="102.1">PD0 RXD</text>
<text x="129.3" y="104.6">PD1 TXD</text>
<text x="147.2" y="102.1">PC2 ADC2</text>
<text x="147.2" y="104.6">PC3 ADC3</text>
<text x="147.2" y="107.1">PC4 ADC4</text>
<text x="160.5" y="103.6">26</text>
<text x="160.5" y="106.1">27</text>
<text x="97.7" y="110.5" transform="rotate(-90 97.7 110.5)">2</text>
<text x="124.5" y="111.2">10</text>
<text x="125.7" y="108.7">9</text>
<text x="129.3" y="109.7">PB6 XTAL1</text>
<text x="129.3" y="112.2">PB7 XTAL2</text>
<text x="147.2" y="109.7">PC5 ADC5</text>
<text x="160.5" y="113.7">4</text>
<text x="160.5" y="108.7">28</text>
<text x="97.7" y="118.9" transform="rotate(-90 97.7 118.9)">1</text>
<text x="124.5" y="118.8">20</text>
<text x="125.7" y="116.3">7</text>
<text x="129.3" y="117.3">VCC</text>
<text x="129.3" y="119.8">AVCC</text>
<text x="148.3" y="114.8">INT0 PD2</text>
<text x="148.3" y="117.3">INT1 PD3</text>
<text x="150.6" y="119.8">T0 PD4</text>
<text x="160.5" y="116.3">5</text>
<text x="160.5" y="118.8">6</text>
<text x="58.6" y="120.1">1</text>
<text x="58.6" y="122.6">2</text>
<text x="58.6" y="125.2">3</text>
<text x="60.9" y="121.4">1</text>
<text x="60.9" y="123.9">2</text>
<text x="124.5" y="121.4">21</text>
<text x="129.3" y="122.4">AREF</text>
<text x="148.2" y="124.9">AIN0 PD6</text>
<text x="150.6" y="122.4">T1 PD5</text>
<text x="160.5" y="121.4">11</text>
<text x="160.5" y="123.9">12</text>
<text x="58.6" y="127.7">4</text>
<text x="58.6" y="130.2">5</text>
<text x="60.9" y="126.4">3</text>
<text x="60.9" y="129">4</text>
<text x="60.9" y="131.5">5</text>
<text x="148.2" y="127.5">AIN1 PD7</text>
<text x="160.5" y="126.4">13</text>
<text x="160.5" y="131.5">14</text>
<text x="58.6" y="132.8">6</text>
<text x="58.6" y="135.3">7</text>
<text x="58.6" y="137.9">8</text>
<text x="60.9" y="134.1">6</text>
<text x="60.9" y="136.6">7</text>
<text x="125.7" y="136.6">8</text>
<text x="129.3" y="137.6">GND</text>
<text x="144.6" y="135.1">PCINT1 PB1</text>
<text x="145.3" y="132.5">PCINT0 PB0</text>
<text x="145.3" y="137.6">PCINT2 PB2</text>
<text x="160.5" y="134.1">15</text>
<text x="160.5" y="136.6">16</text>
<text x="57.3" y="142.9">10</text>
<text x="58.6" y="140.4">9</text>
<text x="60.9" y="139.1">8</text>
<text x="60.9" y="141.7">9</text>
<text x="124.5" y="141.7">22</text>
<text x="129.3" y="142.7">GND</text>
<text x="145.3" y="140.2">PCINT3 PB3</text>
<text x="145.3" y="142.7">PCINT4 PB4</text>
<text x="160.5" y="139.1">17</text>
<text x="160.5" y="141.7">18</text>
<text x="57.3" y="145.5">11</text>
<text x="57.3" y="148">12</text>
<text x="60.9" y="144.2">10</text>
<text x="60.9" y="146.8">11</text>
<text x="60.9" y="149.3">12</text>
<text x="145.3" y="145.2">PCINT5 PB5</text>
<text x="160.5" y="144.2">19</text>
<text x="57.3" y="150.6">13</text>
<text x="57.3" y="153.1">14</text>
<text x="57.3" y="155.6">15</text>
<text x="60.9" y="151.8">13</text>
<text x="60.9" y="154.4">14</text>
<text x="57.3" y="158.2">16</text>
<text x="60.9" y="156.9">15</text>
<text x="60.9" y="159.5">16</text>
<text x="38" y="182.3">1</text>
<text x="38" y="184.9">2</text>
<text x="85" y="182.6" transform="rotate(-90 85 182.6)">2</text>
<text x="92.7" y="182.6" transform="rotate(-90 92.7 182.6)">4</text>
<text x="38" y="187.4">3</text>
<text x="38" y="189.9">4</text>
<text x="38" y="192.5">5</text>
<text x="38" y="195">6</text>
<text x="38" y="197.6">7</text>
<text x="85" y="194" transform="rotate(-90 85 194)">1</text>
<text x="92.7" y="194" transform="rotate(-90 92.7 194)">3</text>
<text x="97.7" y="192.8" transform="rotate(-90 97.7 192.8)">5</text>
<text x="38" y="200.1">8</text>
</g>
<g font-size="1.5" fill="#000080">
<text x="261.9" y="21">RELAY</text>
<text x="18" y="42.6">8V-36VDCIN</text>
</g>
</svg>
